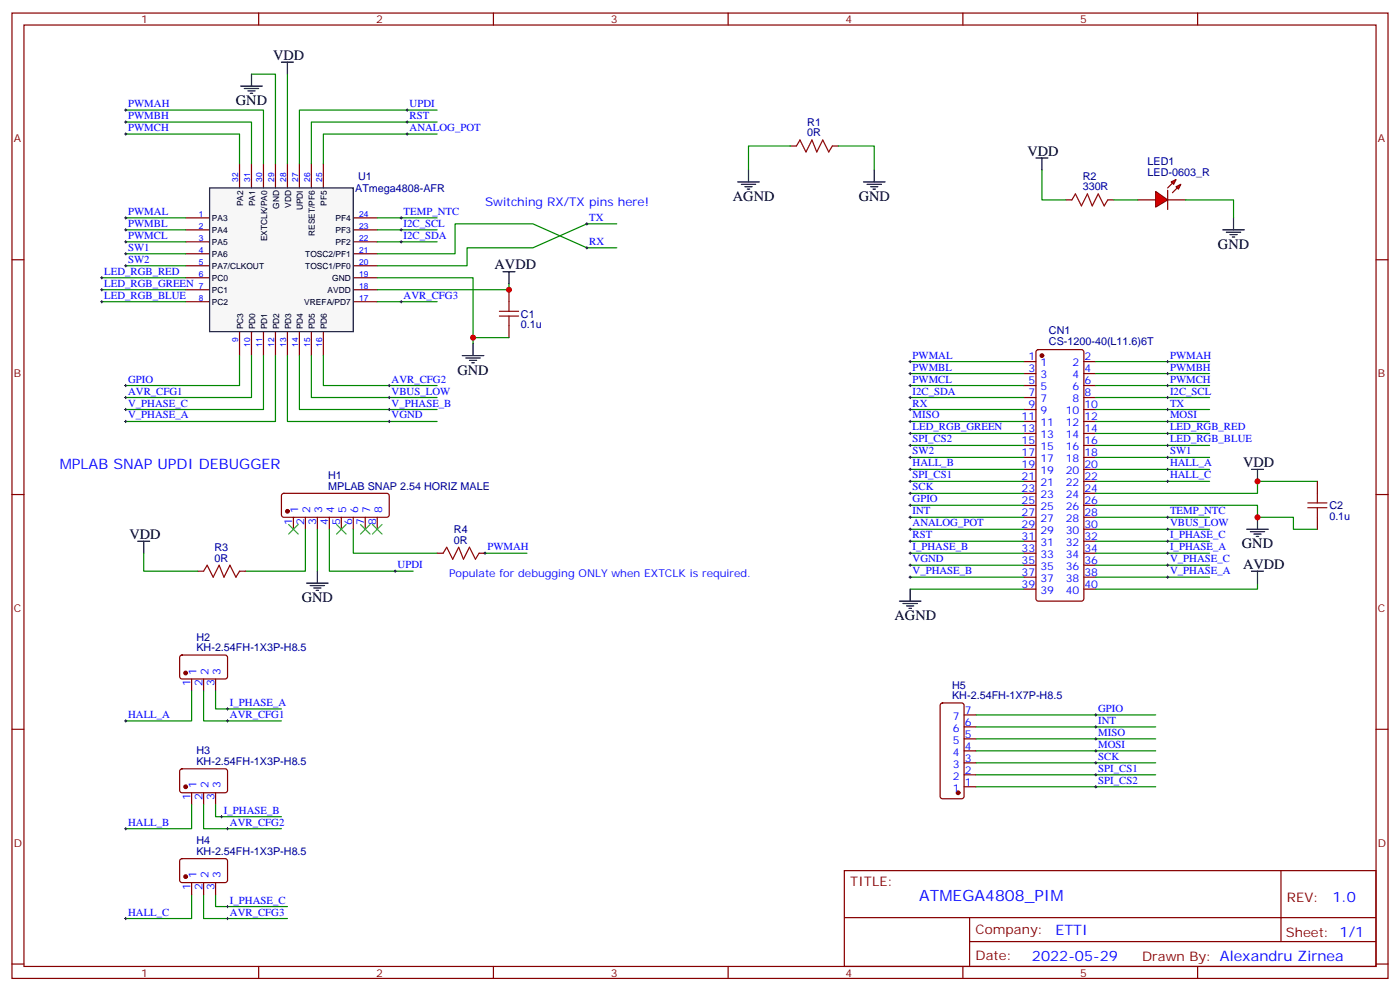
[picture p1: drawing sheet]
<svg xmlns="http://www.w3.org/2000/svg" width="412mm" height="292mm" viewBox="0 0 412 292" stroke-linecap="round" stroke-linejoin="round" font-family="sans-serif">
<g fill="none" stroke="#870000" stroke-width=".35">
<path d="M3.5 3.8h405.4v284.4h-405.4zM7.1 7.4h398.2v277.3h-398.2zM76.2 3.8v3.6M145.3 3.8v3.6M214.5 3.8v3.6M283.6 3.8v3.6M352.8 3.8v3.6M3.5 76.5h3.6M405.3 76.5h3.6M3.5 145.7h3.6M405.3 145.7h3.6M3.5 214.8h3.6"/>
<path d="M405.3 214.8h3.6M248.7 256.4h156.6v28.3h-156.6zM377.3 256.5v20.8M248.7 270.3h156.5M285.6 277.3h119.6M285.6 270.3v14.1M3.5 284h3.6M76.2 284.7v3.5M145.3 284.7v3.5M214.5 284.7v3.5M283.6 284.7v3.5M352.8 284.7v3.5"/>
<path d="M405.3 284h3.6"/>
</g>
<path d="M61.7 55.4h42.4v42.3h-42.4z" fill="#f7f7f7"/>
<g fill="none" stroke="#870000" stroke-width=".35">
<path d="M70.6 48.3v7.1M74.1 48.3v7.1M77.6 48.3v7.1M81.1 48.3v7.1M84.7 48.3v7.1M88.2 48.3v7.1M91.7 48.3v7.1M95.2 48.3v7.1M232.8 43h1.8M245.2 43h1.7M54.7 64.2h7M54.7 67.7h7"/>
<path d="M54.7 71.2h7M54.7 74.8h7M54.7 78.3h7M104.1 64.2h7M104.1 67.7h7M104.1 71.2h7M104.1 74.8h7M104.1 78.3h7M54.7 81.8h7M54.7 85.3h7M54.7 88.9h7M70.6 97.7v7"/>
<path d="M74.1 97.7v7M77.6 97.7v7M81.1 97.7v7M84.7 97.7v7M88.2 97.7v7M91.7 97.7v7M95.2 97.7v7M104.1 81.8h7M104.1 85.3h7M104.1 88.9h7M149.9 85.3v3.6M149.9 95.9v3.5"/>
<path d="M301.6 106.5h3.6M301.6 110h3.6M301.6 113.6h3.6M301.6 117.1h3.6M305.4 103.2l.5-.2h12.7l.5 .2 .2 .5v72.7l-.3 .5-.4 .2h-12.7l-.5-.3-.2-.4v-72.7zM319.3 106.5h3.5M319.3 110h3.5M319.3 113.6h3.5M319.3 117.1h3.5M301.6 120.6h3.6M301.6 124.1h3.6M301.6 127.7h3.6"/>
<path d="M301.6 131.2h3.6M301.6 134.7h3.6M301.6 138.3h3.6M319.3 120.6h3.5M319.3 124.1h3.5M319.3 127.7h3.5M319.3 131.2h3.5M319.3 134.7h3.5M319.3 138.3h3.5M301.6 159.4h3.6M301.6 155.9h3.6M301.6 152.4h3.6"/>
<path d="M301.6 148.8h3.6M301.6 145.3h3.6M301.6 141.8h3.6M319.3 159.4h3.5M319.3 155.9h3.5M319.3 152.4h3.5M319.3 148.8h3.5M319.3 145.3h3.5M319.3 141.8h3.5M388.1 141.8v3.5M388.1 152.4v3.5M301.6 173.5h3.6"/>
<path d="M301.6 170h3.6M301.6 166.5h3.6M301.6 162.9h3.6M319.3 173.5h3.5M319.3 170h3.5M319.3 166.5h3.5M319.3 162.9h3.5"/>
</g>
<path d="M61.7 55.4h42.4v42.3h-42.4z" fill="none" stroke="#1f1f1f" stroke-width=".35"/>
<circle cx="306.9" cy="104.7" r=".53" fill="#870000" stroke="#870000" stroke-width=".35"/>
<g fill="none" stroke="#008700" stroke-width=".35">
<path d="M37 32.4h40.6v15.9M37 35.9h37.1v12.4M37 39.5h33.6v8.8M74.1 21.8h7v26.5M84.7 21.8v26.5M128.8 35.9h-37.1v12.4M128.8 39.5h-33.6v8.8M128.8 32.4h-40.6v15.9M232.8 43h-12.3v7.1M246.9 43h10.6v7.1M37 64.2h17.7M37 67.7h17.7"/>
<path d="M37 71.2h17.7M37 74.8h17.7M37 78.3h17.7M111.1 64.2h17.7M111.1 67.7h17.7M111.1 71.2h17.7M181.7 65.9h-8.8l-15.9 7.1h-19.4v5.3h-26.5M181.7 73h-8.8l-15.9-7.1h-22.9v8.9h-23M30 88.9h24.7M30 85.3h24.7M30 81.8h24.7M111.1 81.8h28.2v19.4"/>
<path d="M111.1 88.9h17.7M139.3 99.4h10.6M149.9 83.6v1.7h-38.8M70.6 104.7v8.9h-33.6M74.1 104.7v12.4h-37.1M77.6 104.7v15.9h-40.6M81.1 104.7v19.4h-44.1M84.7 104.7v19.4h44.1M88.2 104.7v15.9h40.6M91.7 104.7v12.4h37.1M95.2 104.7v8.9h33.6M268.1 106.5h33.5"/>
<path d="M268.1 110h33.5M268.1 113.6h33.5M268.1 117.1h33.5M322.8 106.5h33.5M322.8 110h33.5M322.8 113.6h33.5M322.8 117.1h33.5M268.1 138.3h33.5M268.1 120.6h33.5M268.1 124.1h33.5M268.1 127.7h33.5M268.1 131.2h33.5"/>
<path d="M268.1 134.7h33.5M322.8 138.3h33.5M322.8 120.6h33.5M322.8 124.1h33.5M322.8 127.7h33.5M322.8 131.2h33.5M322.8 134.7h33.5M268.1 141.8h33.5M268.1 145.3h33.5M268.1 159.4h33.5M268.1 155.9h33.5M268.1 152.4h33.5"/>
<path d="M268.1 148.8h33.5M322.8 148.8h47.6v3.6h10.6v3.5h7.1M322.8 141.8h33.5M322.8 159.4h33.5M322.8 155.9h33.5M322.8 152.4h33.5M388.1 141.8h-17.7v3.5h-47.6M268.1 173.5h33.5M268.1 170h33.5M268.1 166.5h33.5M268.1 162.9h33.5M322.8 170h33.5"/>
<path d="M322.8 166.5h33.5M322.8 162.9h33.5M370.4 171.8v1.7h-47.6"/>
</g>
<g fill="none" stroke="#000" stroke-width=".29">
<path d="M36.7 32.4h.7M36.7 35.9h.7M36.7 39.5h.7M37 32.1v.7M37 35.6v.7M37 39.1v.7M119.6 32.4h.7M119.6 35.9h.7M119.6 39.5h.7M119.9 32.1v.7M119.9 35.6v.7M119.9 39.1v.7"/>
<path d="M36.7 64.2h.7M36.7 67.7h.7M36.7 71.2h.7M36.7 74.8h.7M36.7 78.3h.7M37 63.8v.7M37 67.3v.8M37 70.9v.7M37 74.4v.7M37 77.9v.7M117.8 67.7h.7M117.8 71.2h.7"/>
<path d="M118.2 67.3v.8M118.2 70.9v.7M172.5 73h.7M172.5 65.9h.7M172.9 65.6v.7M172.9 72.6v.7M29.6 81.8h.7M29.6 85.3h.7M29.6 88.9h.7M30 81.5v.7M30 85v.7M30 88.5v.7"/>
<path d="M117.8 88.9h.7M118.2 88.5v.7M36.7 117.1h.7M37 116.7v.7M114.3 113.6h.7M114.3 117.1h.7M114.7 113.2v.7M114.7 116.7v.7M267.8 106.5h.7M267.8 110h.7M267.8 113.6h.7M267.8 117.1h.7"/>
<path d="M268.1 106.2v.7M268.1 109.7v.7M268.1 113.2v.7M268.1 116.7v.7M343.6 106.5h.7M343.6 110h.7M343.6 113.6h.7M343.6 117.1h.7M344 106.2v.7M344 109.7v.7M344 113.2v.7M344 116.7v.7"/>
<path d="M36.7 120.6h.7M36.7 124.1h.7M37 120.3v.7M37 123.8v.7M114.3 120.6h.7M114.3 124.1h.7M114.7 120.3v.7M114.7 123.8v.7M267.8 120.6h.7M267.8 124.1h.7M267.8 127.7h.7M267.8 131.2h.7"/>
<path d="M267.8 134.7h.7M267.8 138.3h.7M268.1 120.3v.7M268.1 123.8v.7M268.1 127.3v.7M268.1 130.8v.8M268.1 134.4v.7M268.1 137.9v.7M343.6 120.6h.7M343.6 124.1h.7M343.6 127.7h.7M343.6 131.2h.7"/>
<path d="M343.6 134.7h.7M343.6 138.3h.7M344 120.3v.7M344 123.8v.7M344 127.3v.7M344 130.8v.8M344 134.4v.7M344 137.9v.7M267.8 141.8h.7M267.8 145.3h.7M267.8 148.8h.7M267.8 152.4h.7"/>
<path d="M267.8 155.9h.7M267.8 159.4h.7M268.1 141.4v.7M268.1 145v.7M268.1 148.5v.7M268.1 152v.7M268.1 155.5v.7M268.1 159.1v.7M343.6 141.8h.7M343.6 152.4h.7M343.6 155.9h.7M343.6 159.4h.7"/>
<path d="M344 141.4v.7M344 152v.7M344 155.5v.7M344 159.1v.7M267.8 162.9h.7M267.8 166.5h.7M267.8 170h.7M268.1 162.6v.7M268.1 166.1v.7M268.1 169.7v.7M343.6 162.9h.7M343.6 166.5h.7"/>
<path d="M343.6 170h.7M344 162.6v.7M344 166.1v.7M344 169.7v.7"/>
</g>
<g fill="none" stroke="#000" stroke-width=".35">
<path d="M82.9 18.3h3.5M84.7 18.3v3.5M70.9 25.4h6.4M72 26.1h4.2M73 26.8h2.1M73.7 27.5h.7M74.1 21.8v3.6M217.3 53.6h6.4M218.4 54.3h4.2M219.4 55h2.1M220.1 55.7h.7M220.5 50.1v3.5"/>
<path d="M254.4 53.6h6.3M255.4 54.3h4.2M256.5 55h2.1M257.2 55.7h.7M257.5 50.1v3.5M148.2 80h3.5M149.9 80v3.6M136.2 104.7h6.3M137.2 105.4h4.3M138.3 106.2h2.1M139 106.9h.7M139.3 101.2v3.5"/>
<path d="M368.7 138.3h3.5M370.4 138.3v3.5M367.2 155.9h6.4M368.3 156.6h4.2M369.4 157.3h2.1M370.1 158h.7M370.4 152.4v3.5M264.9 177.1h6.4M266 177.8h4.2M267.1 178.5h2.1M267.8 179.2h.7M268.1 173.5v3.6"/>
<path d="M368.7 168.2h3.5M370.4 168.2v3.6"/>
</g>
<path d="M234.6 43l1.1-1.8 1.7 3.6 1.8-3.6 1.4 3.6 1.8-3.6 1.7 3.6 1.1-1.8M147.1 93.1h5.7M147.1 91.7h5.7M149.9 88.9v2.8M149.9 93.1v2.8M385.2 149.5h5.7M385.2 148.1h5.7M388.1 145.3v2.8M388.1 149.5v2.9" fill="none" stroke="#a10000" stroke-width=".35"/>
<g fill="#f00" stroke="#870000" stroke-width=".35">
<path d="M340.4 56.4l3.6 2.5-3.6 2.1z"/>
<path d="M344 56.1v5.6z"/>
</g>
<g fill="#870000" stroke="#870000" stroke-width=".35">
<path d="M344 55.4l1.4-1.5z"/>
<path d="M345.4 56.8l1.4-1.4z"/>
</g>
<g fill="#f00" stroke="#870000" stroke-width=".35">
<path d="M345 53.6l1.4-.7-.7 1.4z"/>
<path d="M346.4 55l1.4-.7-.7 1.4z"/>
</g>
<g fill="none" stroke="#870000" stroke-width=".35">
<path d="M314 58.9h1.7M326.3 58.9h1.8M335.1 58.9h5.3M344 58.9h5.2M83.1 145.5l.5-.2h30.3l.5 .2 .3 .5v5.7l-.3 .5-.5 .2h-30.3l-.5-.3-.2-.4v-5.7zM86.4 152.4v3.5M90 152.4v3.5M93.5 152.4v3.5M97 152.4v3.5M100.5 152.4v3.5M104.1 152.4v3.5M107.6 152.4v3.5"/>
<path d="M111.1 152.4v3.5M58.2 168.2h1.8M70.6 168.2h1.7M128.8 162.9h1.7M141.1 162.9h1.8M53.2 193.1l.4-.2 13 .1 .4 .6v6l-.7 .4-13-.1-.4-.6v-5.7zM56.4 200v3.5M60 200v3.5M63.5 200v3.5M277.2 207.3l.4-.3h5.7l.6 .5 .1 27.1-.2 .5-.5 .2h-5.7l-.5-.3-.2-.4v-26.8zM284 217.6h3.5M284 214.1h3.5"/>
<path d="M284 210.6h3.5M53.2 226.7l.4-.3 13 .1 .4 .7v5.9l-.7 .4-13-.1-.4-.6v-5.6zM56.4 233.5v3.5M60 233.5v3.5M63.5 233.5v3.5M284 231.7h3.5M284 228.2h3.5M284 224.7h3.5M284 221.2h3.5M53.2 253.1l.4-.2 13 .1 .4 .6v5.9l-.7 .5-13-.1-.4-.6v-5.7zM56.4 260v3.5M60 260v3.5"/>
<path d="M63.5 260v3.5"/>
</g>
<g fill="none" stroke="#000" stroke-width=".35">
<path d="M305.2 46.5h3.5M306.9 46.5v3.6M360.2 67.7h6.3M361.2 68.4h4.3M362.3 69.1h2.1M363 69.8h.7M363.4 64.2v3.5M40.6 159.4h3.5M42.3 159.4v3.5M90.3 171.8h6.4M91.4 172.5h4.2M92.4 173.2h2.1"/>
<path d="M93.1 173.9h.7M93.5 168.2v3.6"/>
</g>
<path d="M315.7 58.9l1.1-1.8 1.8 3.5 1.7-3.5 1.4 3.5 1.8-3.5 1.8 3.5 1-1.7M60 168.2l1-1.7 1.8 3.5 1.8-3.5 1.4 3.5 1.7-3.5 1.8 3.5 1.1-1.8M130.5 162.9l1.1-1.7 1.7 3.5 1.8-3.5 1.4 3.5 1.8-3.5 1.8 3.5 1-1.8" fill="none" stroke="#a10000" stroke-width=".35"/>
<g fill="none" stroke="#008700" stroke-width=".35">
<path d="M306.9 50.1v8.8h7.1M328.1 58.9h7M349.2 58.9h14.2v5.3M90 155.9v12.3h-17.7M93.5 155.9v12.3M97 155.9v12.3h24.7M104.1 155.9v7h24.7M42.3 162.9v5.3h15.9M142.9 162.9h12.3M56.4 203.5v8.8h-19.4M60 203.5v8.8h22.9M63.5 203.5v5.3h19.4"/>
<path d="M287.5 214.1h52.9M287.5 217.6h52.9M287.5 210.6h52.9M56.4 237v7.1h-19.4M60 237v7.1h22.9M63.5 237v3.6h19.4M287.5 221.2h52.9M287.5 224.7h52.9M287.5 228.2h52.9M287.5 231.7h52.9M56.4 263.5v7h-19.4M60 263.5v7h24.7"/>
<path d="M63.5 263.5v3.5h21.2"/>
</g>
<g fill="#870000" stroke="#870000" stroke-width=".35">
<circle cx="84.7" cy="150.6" r=".53"/>
<circle cx="54.7" cy="198.2" r=".53"/>
<circle cx="54.7" cy="231.7" r=".53"/>
<circle cx="54.7" cy="258.2" r=".53"/>
<circle cx="282.2" cy="233.5" r=".53"/>
</g>
<path d="M85 154.5l2.8 2.8M87.8 154.5l-2.8 2.8M99.1 154.5l2.9 2.8M102 154.5l-2.9 2.8M106.2 154.5l2.8 2.8M109 154.5l-2.8 2.8M109.7 154.5l2.8 2.8M112.5 154.5l-2.8 2.8" fill="none" stroke="#3c3" stroke-width=".35"/>
<g fill="none" stroke="#000" stroke-width=".29">
<path d="M117.8 64.2h.7M118.2 63.8v.7M36.7 113.6h.7M37 113.2v.7M116.1 168.2h.7M116.4 167.9v.7M142.5 162.9h.7M142.9 162.6v.7M36.7 212.3h.7M37 212v.7M66.7 212.3h.7M66.7 208.8h.7"/>
<path d="M67 208.5v.7M67 212v.7M322.4 214.1h.7M322.4 217.6h.7M322.4 210.6h.7M322.8 210.2v.7M322.8 213.7v.8M322.8 217.3v.7M322.4 221.2h.7M322.4 224.7h.7M322.4 228.2h.7M322.4 231.7h.7"/>
<path d="M322.8 220.8v.7M322.8 224.3v.7M322.8 227.9v.7M322.8 231.4v.7M36.7 244.1h.7M37 243.7v.7M64.9 240.6h.7M65.3 240.2v.7M66.7 244.1h.7M67 243.7v.7M36.7 270.5h.7M37 270.2v.7"/>
<path d="M66.7 270.5h.7M66.7 267h.7M67 266.7v.7M67 270.2v.7"/>
</g>
<g fill="#c00">
<circle cx="149.9" cy="85.3" r=".88"/>
<circle cx="139.3" cy="99.4" r=".88"/>
<circle cx="370.4" cy="141.8" r=".88"/>
<circle cx="370.4" cy="152.4" r=".88"/>
</g>
<text font-size="4.6" fill="#00f" x="270.8" y="265.5">ATMEGA4808_PIM</text>
<g font-size="4.2">
<text x="80.4" y="17.6">VDD</text>
<text x="69.5" y="31">GND</text>
<text x="302.7" y="45.8">VDD</text>
<text x="215.9" y="59.2">AGND</text>
<text x="252.9" y="59.2">GND</text>
<text x="358.8" y="73.3">GND</text>
<text x="145.7" y="79.3">AVDD</text>
<text x="134.8" y="110.4">GND</text>
<text x="366.2" y="137.5">VDD</text>
<text x="38.1" y="158.7">VDD</text>
<text x="365.8" y="161.5">GND</text>
<text x="366.2" y="167.5">AVDD</text>
<text x="88.9" y="177.4">GND</text>
<text x="263.5" y="182.7">AGND</text>
</g>
<g font-size="4.2" fill="#00f">
<text x="17.6" y="138.3">MPLAB SNAP UPDI DEBUGGER</text>
<text x="392.5" y="265.7">1.0</text>
<text x="310.9" y="275.3">ETTI</text>
<text x="304" y="283.1">2022-05-29</text>
</g>
<g font-size="3.9" fill="#800">
<text x="250.5" y="261">TITLE:</text>
<text x="379.1" y="265.7">REV:</text>
<text x="287.4" y="275.2">Company:</text>
<text x="378.7" y="275.8">Sheet: 1/1</text>
<text x="287.4" y="282.9">Date:</text>
<text x="336.4" y="283">Drawn By: Alexandru Zirnea</text>
</g>
<text font-size="3.5" fill="#00f" x="142.9" y="60.6">Switching RX/TX pins here!</text>
<g font-size="3.2" fill="#800">
<text x="41.6" y="6.8">1</text>
<text x="110.8" y="6.8">2</text>
<text x="179.9" y="6.8">3</text>
<text x="249.1" y="6.8">4</text>
<text x="318.2" y="6.8">5</text>
<text x="4.1" y="41.9">A</text>
<text x="405.9" y="41.9">A</text>
<text x="4.1" y="111.1">B</text>
<text x="405.9" y="111.1">B</text>
<text x="4.1" y="180.2">C</text>
<text x="405.9" y="180.2">C</text>
<text x="4.1" y="249.4">D</text>
<text x="405.9" y="249.4">D</text>
<text x="41.6" y="287.7">1</text>
<text x="110.8" y="287.7">2</text>
<text x="179.9" y="287.7">3</text>
<text x="249.1" y="287.7">4</text>
<text x="318.2" y="287.7">5</text>
</g>
<g font-size="3.2" fill="#00f">
<text x="37.7" y="31.5">PWMAH</text>
<text x="37.7" y="35.1">PWMBH</text>
<text x="120.6" y="31.5">UPDI</text>
<text x="120.6" y="35.1">RST</text>
<text x="37.7" y="38.6">PWMCH</text>
<text x="120.6" y="38.6">ANALOG_POT</text>
<text x="37.7" y="63.3">PWMAL</text>
<text x="118.9" y="63.3">TEMP_NTC</text>
<text x="173.6" y="65.1">TX</text>
<text x="37.7" y="66.8">PWMBL</text>
<text x="37.7" y="70.3">PWMCL</text>
<text x="118.9" y="66.8">I2C_SCL</text>
<text x="118.9" y="70.3">I2C_SDA</text>
<text x="37.7" y="73.9">SW1</text>
<text x="37.7" y="77.4">SW2</text>
<text x="173.6" y="72.1">RX</text>
<text x="30.7" y="80.9">LED_RGB_RED</text>
<text x="30.7" y="84.5">LED_RGB_GREEN</text>
<text x="30.7" y="88">LED_RGB_BLUE</text>
<text x="118.9" y="88">AVR_CFG3</text>
<text x="268.8" y="105.6">PWMAL</text>
<text x="303" y="106.2">1</text>
<text x="306.5" y="107.9">1</text>
<text x="315.9" y="107.9">2</text>
<text x="319.4" y="106.2">2</text>
<text x="344.7" y="105.6">PWMAH</text>
<text x="37.7" y="112.7">GPIO</text>
<text x="115.4" y="112.7">AVR_CFG2</text>
<text x="268.8" y="109.1">PWMBL</text>
<text x="268.8" y="112.7">PWMCL</text>
<text x="303" y="113.2">5</text>
<text x="303" y="109.7">3</text>
<text x="306.5" y="111.4">3</text>
<text x="315.9" y="111.4">4</text>
<text x="319.4" y="109.7">4</text>
<text x="319.4" y="113.2">6</text>
<text x="344.7" y="109.1">PWMBH</text>
<text x="344.7" y="112.7">PWMCH</text>
<text x="37.7" y="119.7">V_PHASE_C</text>
<text x="37.7" y="116.2">AVR_CFG1</text>
<text x="115.4" y="116.2">VBUS_LOW</text>
<text x="115.4" y="119.7">V_PHASE_B</text>
<text x="268.8" y="116.2">I2C_SDA</text>
<text x="268.8" y="119.7">RX</text>
<text x="303" y="116.7">7</text>
<text x="306.5" y="118.5">7</text>
<text x="306.5" y="115">5</text>
<text x="315.9" y="115">6</text>
<text x="315.9" y="118.5">8</text>
<text x="319.4" y="116.7">8</text>
<text x="344.7" y="116.2">I2C_SCL</text>
<text x="344.7" y="119.7">TX</text>
<text x="37.7" y="123.3">V_PHASE_A</text>
<text x="115.4" y="123.3">VGND</text>
<text x="268.8" y="123.3">MISO</text>
<text x="300.9" y="123.8">11</text>
<text x="303" y="120.3">9</text>
<text x="306.5" y="125.6">11</text>
<text x="306.5" y="122">9</text>
<text x="313.9" y="122">10</text>
<text x="313.9" y="125.6">12</text>
<text x="319.4" y="120.3">10</text>
<text x="319.4" y="123.8">12</text>
<text x="344.7" y="123.3">MOSI</text>
<text x="268.8" y="126.8">LED_RGB_GREEN</text>
<text x="268.8" y="130.3">SPI_CS2</text>
<text x="300.9" y="130.8">15</text>
<text x="300.9" y="127.3">13</text>
<text x="306.5" y="129.1">13</text>
<text x="313.9" y="129.1">14</text>
<text x="319.4" y="127.3">14</text>
<text x="319.4" y="130.8">16</text>
<text x="344.7" y="126.8">LED_RGB_RED</text>
<text x="344.7" y="130.3">LED_RGB_BLUE</text>
<text x="268.8" y="133.8">SW2</text>
<text x="268.8" y="137.4">HALL_B</text>
<text x="300.9" y="137.9">19</text>
<text x="300.9" y="134.4">17</text>
<text x="306.5" y="136.1">17</text>
<text x="306.5" y="132.6">15</text>
<text x="313.9" y="132.6">16</text>
<text x="313.9" y="136.1">18</text>
<text x="319.4" y="134.4">18</text>
<text x="319.4" y="137.9">20</text>
<text x="344.7" y="133.8">SW1</text>
<text x="344.7" y="137.4">HALL_A</text>
<text x="268.8" y="140.9">SPI_CS1</text>
<text x="300.9" y="141.4">21</text>
<text x="306.5" y="143.2">21</text>
<text x="306.5" y="139.7">19</text>
<text x="313.9" y="139.7">20</text>
<text x="313.9" y="143.2">22</text>
<text x="319.4" y="141.4">22</text>
<text x="344.7" y="140.9">HALL_C</text>
<text x="268.8" y="144.4">SCK</text>
<text x="268.8" y="148">GPIO</text>
<text x="300.9" y="148.5">25</text>
<text x="300.9" y="145">23</text>
<text x="306.5" y="146.7">23</text>
<text x="313.9" y="146.7">24</text>
<text x="319.4" y="145">24</text>
<text x="319.4" y="148.5">26</text>
<text x="86.1" y="154.6" transform="rotate(-90 86.1 154.6)">1</text>
<text x="87.8" y="151.1" transform="rotate(-90 87.8 151.1)">1</text>
<text x="89.6" y="154.6" transform="rotate(-90 89.6 154.6)">2</text>
<text x="91.4" y="151.1" transform="rotate(-90 91.4 151.1)">2</text>
<text x="93.1" y="154.6" transform="rotate(-90 93.1 154.6)">3</text>
<text x="94.9" y="151.1" transform="rotate(-90 94.9 151.1)">3</text>
<text x="96.7" y="154.6" transform="rotate(-90 96.7 154.6)">4</text>
<text x="98.4" y="151.1" transform="rotate(-90 98.4 151.1)">4</text>
<text x="100.2" y="154.6" transform="rotate(-90 100.2 154.6)">5</text>
<text x="102" y="151.1" transform="rotate(-90 102 151.1)">5</text>
<text x="103.7" y="154.6" transform="rotate(-90 103.7 154.6)">6</text>
<text x="105.5" y="151.1" transform="rotate(-90 105.5 151.1)">6</text>
<text x="107.2" y="154.6" transform="rotate(-90 107.2 154.6)">7</text>
<text x="109" y="151.1" transform="rotate(-90 109 151.1)">7</text>
<text x="110.8" y="154.6" transform="rotate(-90 110.8 154.6)">8</text>
<text x="112.5" y="151.1" transform="rotate(-90 112.5 151.1)">8</text>
<text x="268.8" y="151.5">INT</text>
<text x="268.8" y="155">ANALOG_POT</text>
<text x="300.9" y="155.5">29</text>
<text x="300.9" y="152">27</text>
<text x="306.5" y="153.8">27</text>
<text x="306.5" y="150.2">25</text>
<text x="313.9" y="150.2">26</text>
<text x="313.9" y="153.8">28</text>
<text x="319.4" y="152">28</text>
<text x="319.4" y="155.5">30</text>
<text x="344.7" y="151.5">TEMP_NTC</text>
<text x="344.7" y="155">VBUS_LOW</text>
<text x="268.8" y="158.5">RST</text>
<text x="300.9" y="159.1">31</text>
<text x="306.5" y="160.8">31</text>
<text x="306.5" y="157.3">29</text>
<text x="313.9" y="157.3">30</text>
<text x="313.9" y="160.8">32</text>
<text x="319.4" y="159.1">32</text>
<text x="344.7" y="158.5">I_PHASE_C</text>
<text x="117.1" y="167.4">UPDI</text>
<text x="143.6" y="162.1">PWMAH</text>
<text x="268.8" y="162.1">I_PHASE_B</text>
<text x="268.8" y="165.6">VGND</text>
<text x="300.9" y="166.1">35</text>
<text x="300.9" y="162.6">33</text>
<text x="306.5" y="167.9">35</text>
<text x="306.5" y="164.4">33</text>
<text x="313.9" y="164.4">34</text>
<text x="313.9" y="167.9">36</text>
<text x="319.4" y="162.6">34</text>
<text x="319.4" y="166.1">36</text>
<text x="344.7" y="165.6">V_PHASE_C</text>
<text x="344.7" y="162.1">I_PHASE_A</text>
<text x="132.3" y="170">Populate for debugging ONLY when EXTCLK is required.</text>
<text x="268.8" y="169.1">V_PHASE_B</text>
<text x="300.9" y="173.2">39</text>
<text x="300.9" y="169.7">37</text>
<text x="306.5" y="171.4">37</text>
<text x="313.9" y="171.4">38</text>
<text x="319.4" y="169.7">38</text>
<text x="319.4" y="173.2">40</text>
<text x="344.7" y="169.1">V_PHASE_A</text>
<text x="306.5" y="174.9">39</text>
<text x="313.9" y="174.9">40</text>
<text x="56.1" y="202.2" transform="rotate(-90 56.1 202.2)">1</text>
<text x="57.9" y="198.7" transform="rotate(-90 57.9 198.7)">1</text>
<text x="59.6" y="202.2" transform="rotate(-90 59.6 202.2)">2</text>
<text x="61.4" y="198.7" transform="rotate(-90 61.4 198.7)">2</text>
<text x="63.1" y="202.2" transform="rotate(-90 63.1 202.2)">3</text>
<text x="64.9" y="198.7" transform="rotate(-90 64.9 198.7)">3</text>
<text x="67.7" y="207.9">I_PHASE_A</text>
<text x="323.5" y="209.7">GPIO</text>
<text x="37.7" y="211.5">HALL_A</text>
<text x="67.7" y="211.5">AVR_CFG1</text>
<text x="280.7" y="215.5">6</text>
<text x="280.7" y="212">7</text>
<text x="284.2" y="213.7">6</text>
<text x="284.2" y="210.2">7</text>
<text x="323.5" y="213.2">INT</text>
<text x="280.7" y="219">5</text>
<text x="284.2" y="220.8">4</text>
<text x="284.2" y="217.3">5</text>
<text x="323.5" y="216.7">MISO</text>
<text x="323.5" y="220.3">MOSI</text>
<text x="280.7" y="226.1">3</text>
<text x="280.7" y="222.6">4</text>
<text x="284.2" y="227.9">2</text>
<text x="284.2" y="224.3">3</text>
<text x="323.5" y="223.8">SCK</text>
<text x="323.5" y="227.3">SPI_CS1</text>
<text x="57.9" y="232.2" transform="rotate(-90 57.9 232.2)">1</text>
<text x="61.4" y="232.2" transform="rotate(-90 61.4 232.2)">2</text>
<text x="64.9" y="232.2" transform="rotate(-90 64.9 232.2)">3</text>
<text x="280.7" y="233.2">1</text>
<text x="280.7" y="229.6">2</text>
<text x="284.2" y="231.4">1</text>
<text x="323.5" y="230.9">SPI_CS2</text>
<text x="56.1" y="235.7" transform="rotate(-90 56.1 235.7)">1</text>
<text x="59.6" y="235.7" transform="rotate(-90 59.6 235.7)">2</text>
<text x="63.1" y="235.7" transform="rotate(-90 63.1 235.7)">3</text>
<text x="66" y="239.7">I_PHASE_B</text>
<text x="37.7" y="243.2">HALL_B</text>
<text x="67.7" y="243.2">AVR_CFG2</text>
<text x="56.1" y="262.2" transform="rotate(-90 56.1 262.2)">1</text>
<text x="57.9" y="258.7" transform="rotate(-90 57.9 258.7)">1</text>
<text x="59.6" y="262.2" transform="rotate(-90 59.6 262.2)">2</text>
<text x="61.4" y="258.7" transform="rotate(-90 61.4 258.7)">2</text>
<text x="63.1" y="262.2" transform="rotate(-90 63.1 262.2)">3</text>
<text x="64.9" y="258.7" transform="rotate(-90 64.9 258.7)">3</text>
<text x="37.7" y="269.7">HALL_C</text>
<text x="67.7" y="269.7">AVR_CFG3</text>
<text x="67.7" y="266.1">I_PHASE_C</text>
</g>
<g font-size="3.2" fill="#000080">
<text x="237.8" y="40.2">0R</text>
<text x="237.8" y="37.1">R1</text>
<text x="105.5" y="53">U1</text>
<text x="318.9" y="53">R2</text>
<text x="338.1" y="51.8">LED-0603_R</text>
<text x="338.1" y="48.5">LED1</text>
<text x="104.6" y="56.5">ATmega4808-AFR</text>
<text x="318.9" y="56.1">330R</text>
<text x="153.5" y="93.6">C1</text>
<text x="153.5" y="96.7">0.1u</text>
<text x="309" y="101.7">CS-1200-40(L11.6)6T</text>
<text x="309" y="98.5">CN1</text>
<text x="96.7" y="141.2">H1</text>
<text x="96.7" y="144.3">MPLAB SNAP 2.54 HORIZ MALE</text>
<text x="391.6" y="150">C2</text>
<text x="391.6" y="153.2">0.1u</text>
<text x="133.7" y="160.1">0R</text>
<text x="133.7" y="157.1">R4</text>
<text x="63.2" y="165.4">0R</text>
<text x="63.2" y="162.3">R3</text>
<text x="57.9" y="191.9">KH-2.54FH-1X3P-H8.5</text>
<text x="57.9" y="188.7">H2</text>
<text x="280.5" y="202.8">H5</text>
<text x="280.5" y="206">KH-2.54FH-1X7P-H8.5</text>
<text x="57.9" y="225.4">KH-2.54FH-1X3P-H8.5</text>
<text x="57.9" y="222.2">H3</text>
<text x="57.9" y="251.8">KH-2.54FH-1X3P-H8.5</text>
<text x="57.9" y="248.7">H4</text>
</g>
<g font-size="2.5" fill="#00f">
<text x="70.2" y="53.6" transform="rotate(-90 70.2 53.6)">32</text>
<text x="73.7" y="53.6" transform="rotate(-90 73.7 53.6)">31</text>
<text x="77.3" y="53.6" transform="rotate(-90 77.3 53.6)">30</text>
<text x="80.8" y="53.6" transform="rotate(-90 80.8 53.6)">29</text>
<text x="84.3" y="53.6" transform="rotate(-90 84.3 53.6)">28</text>
<text x="87.8" y="53.6" transform="rotate(-90 87.8 53.6)">27</text>
<text x="91.4" y="53.6" transform="rotate(-90 91.4 53.6)">26</text>
<text x="94.9" y="53.6" transform="rotate(-90 94.9 53.6)">25</text>
<text x="58.6" y="63.8">1</text>
<text x="105.8" y="63.8">24</text>
<text x="58.6" y="67.3">2</text>
<text x="58.6" y="70.9">3</text>
<text x="105.8" y="70.9">22</text>
<text x="105.8" y="67.3">23</text>
<text x="58.6" y="74.4">4</text>
<text x="58.6" y="77.9">5</text>
<text x="105.8" y="77.9">20</text>
<text x="105.8" y="74.4">21</text>
<text x="58.6" y="81.5">6</text>
<text x="105.8" y="81.5">19</text>
<text x="58.6" y="85">7</text>
<text x="58.6" y="88.5">8</text>
<text x="105.8" y="88.5">17</text>
<text x="105.8" y="85">18</text>
<text x="70.2" y="100.8" transform="rotate(-90 70.2 100.8)">9</text>
<text x="73.7" y="102.2" transform="rotate(-90 73.7 102.2)">10</text>
<text x="77.3" y="102.2" transform="rotate(-90 77.3 102.2)">11</text>
<text x="80.8" y="102.2" transform="rotate(-90 80.8 102.2)">12</text>
<text x="84.3" y="102.2" transform="rotate(-90 84.3 102.2)">13</text>
<text x="87.8" y="102.2" transform="rotate(-90 87.8 102.2)">14</text>
<text x="91.4" y="102.2" transform="rotate(-90 91.4 102.2)">15</text>
<text x="94.9" y="102.2" transform="rotate(-90 94.9 102.2)">16</text>
</g>
<g font-size="2.5">
<text x="62.4" y="65.2">PA3</text>
<text x="71.6" y="60.7" transform="rotate(-90 71.6 60.7)">PA2</text>
<text x="75.1" y="60.7" transform="rotate(-90 75.1 60.7)">PA1</text>
<text x="82.2" y="61.5" transform="rotate(-90 82.2 61.5)">GND</text>
<text x="85.7" y="61.3" transform="rotate(-90 85.7 61.3)">VDD</text>
<text x="89.3" y="62" transform="rotate(-90 89.3 62)">UPDI</text>
<text x="96.3" y="60.6" transform="rotate(-90 96.3 60.6)">PF5</text>
<text x="98.8" y="65.2">PF4</text>
<text x="62.4" y="68.8">PA4</text>
<text x="78.7" y="71" transform="rotate(-90 78.7 71)">EXTCLK/PA0</text>
<text x="92.8" y="69.5" transform="rotate(-90 92.8 69.5)">RESET/PF6</text>
<text x="98.8" y="68.8">PF3</text>
<text x="62.4" y="72.3">PA5</text>
<text x="62.4" y="75.8">PA6</text>
<text x="89.9" y="75.8">TOSC2/PF1</text>
<text x="98.8" y="72.3">PF2</text>
<text x="62.4" y="79.3">PA7/CLKOUT</text>
<text x="62.4" y="82.9">PC0</text>
<text x="89.9" y="79.3">TOSC1/PF0</text>
<text x="97.9" y="82.9">GND</text>
<text x="62.4" y="86.4">PC1</text>
<text x="62.4" y="89.9">PC2</text>
<text x="89.6" y="89.9">VREFA/PD7</text>
<text x="96.5" y="86.4">AVDD</text>
<text x="71.6" y="97" transform="rotate(-90 71.6 97)">PC3</text>
<text x="75.1" y="97" transform="rotate(-90 75.1 97)">PD0</text>
<text x="78.7" y="97" transform="rotate(-90 78.7 97)">PD1</text>
<text x="82.2" y="97" transform="rotate(-90 82.2 97)">PD2</text>
<text x="85.7" y="97" transform="rotate(-90 85.7 97)">PD3</text>
<text x="89.3" y="97" transform="rotate(-90 89.3 97)">PD4</text>
<text x="92.8" y="97" transform="rotate(-90 92.8 97)">PD5</text>
<text x="96.3" y="97" transform="rotate(-90 96.3 97)">PD6</text>
</g>
</svg>
